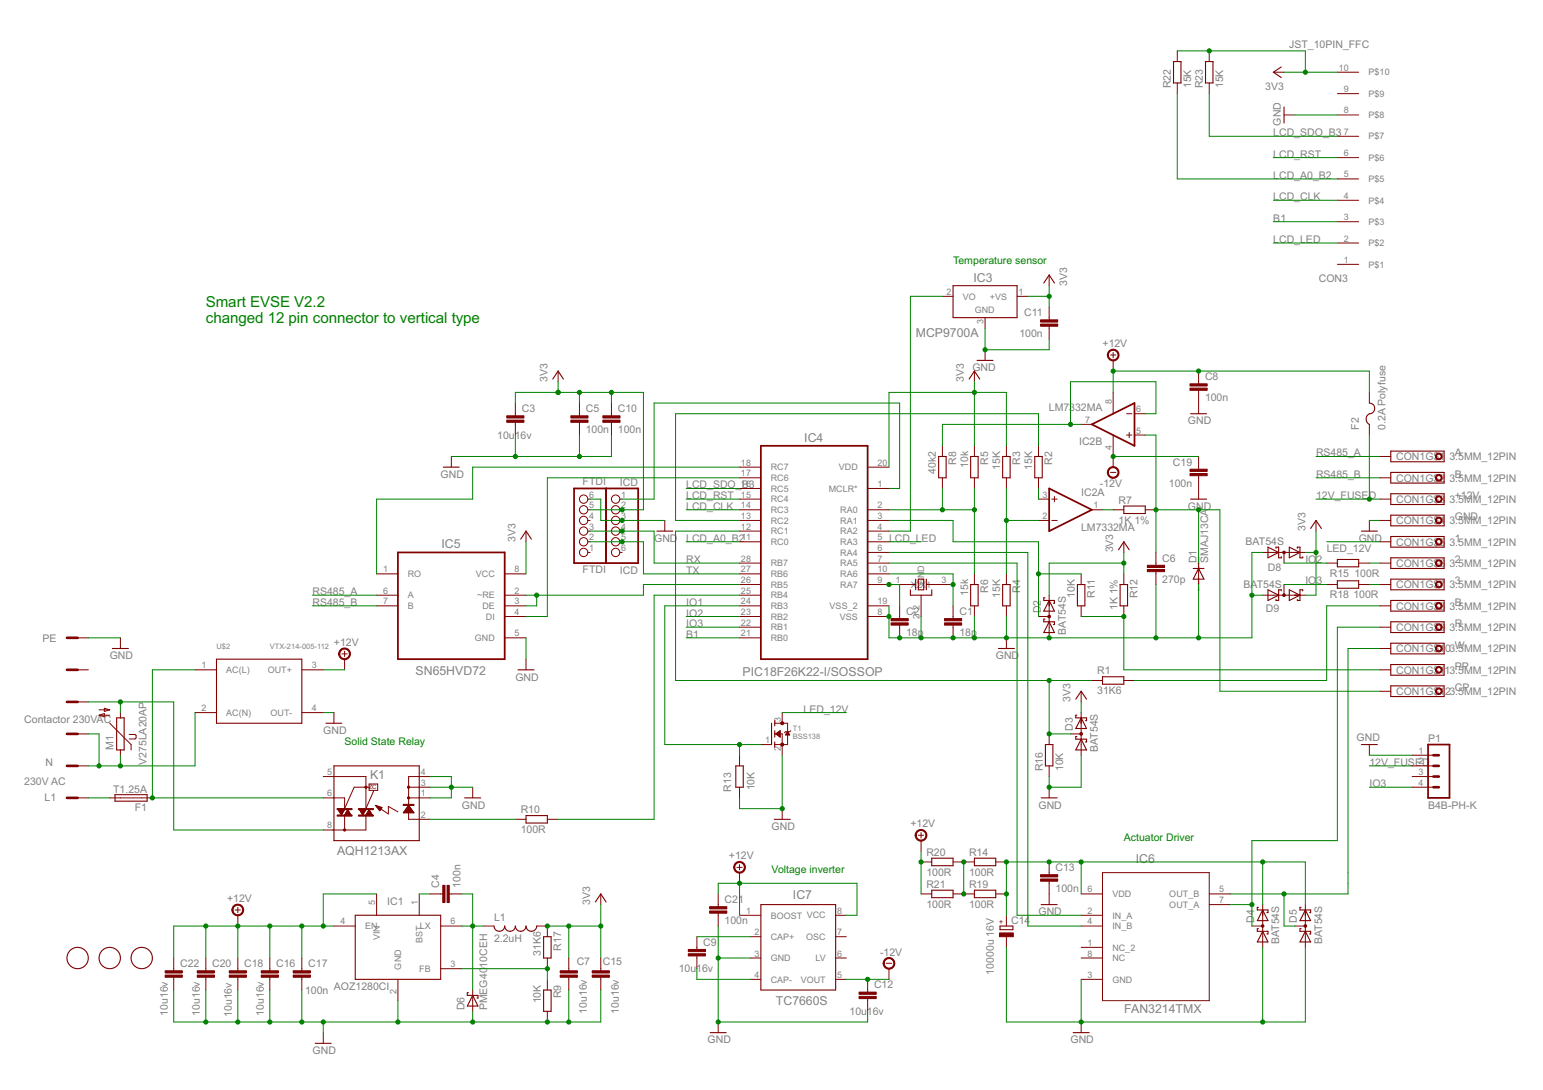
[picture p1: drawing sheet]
<svg xmlns="http://www.w3.org/2000/svg" width="297mm" height="210mm" viewBox="0 0 297 210" stroke-linecap="round" stroke-linejoin="round" font-family="sans-serif">
<g fill="none" stroke="#800000" stroke-width=".19">
<path d="M226.6 9.8v2.1M226.6 16v2M232.8 9.8v2.1M232.8 16v2M245.1 13.9h2.1M257.5 13.9h4.1M257.5 18h4.1M247.2 22.1h2M257.5 22.1h4.1M257.5 38.6h4.1M257.5 34.5h4.1M257.5 30.4h4.1"/>
<path d="M257.5 26.2h4.1M181.4 57.1h2.1M195.8 57.1h2.1M202 53v2M202 59.1v2.5M257.5 50.9h4.1M257.5 46.8h4.1M257.5 42.7h4.1M99.2 77.6v2.5M107.4 71.5v2M111.5 77.6v2.5M117.7 77.6v2.5"/>
<path d="M187.6 71.5v2M189.6 61.2v2M189.6 67.4v2M202 62.8v2.5M213.8 68.4h1M214.3 67.9v1M214.3 69.4v2.1M214.3 75.6v4.1M216.9 79.7h1M218.4 79.7h2.1M230.7 71.5v2.4M230.7 75.2v4.5"/>
<path d="M263.6 75.6v2M86.9 87.9v2.1M99.2 81.3v2.5M111.5 81.3v2.5M113.1 98.2h.5M113.1 96.1h.5M117.7 81.3v2.5M119.3 98.2h.5M119.3 96.1h.5M142.4 90h4.1M142.4 94.1h4.1M142.4 98.2h4.1"/>
<path d="M142.4 92h4.1M142.4 96.1h4.1M167 90h4.1M167 94.1h4.1M167 98.2h4.1M181.4 85.9v2M181.4 92v2.1M187.6 85.9v2M187.6 92v2.1M193.7 85.9v2M193.7 92v2.1M199.9 96.1h2.1"/>
<path d="M199.9 85.9v2M199.9 92v2.1M202.5 96.1h1M203 95.6v1M208.1 81.7h2.1M210.2 98.2h2M213.8 91h1M214.3 98.2h2M214.3 83.8v6.2M216.9 83.8h1M217.4 83.3v1M218.4 83.8h2.1"/>
<path d="M220.5 98.2h2M230.7 87.9v2.5M230.7 91.6v4.5M263.6 81.7v2.1M265.7 92h2M265.7 96.1h2M265.7 87.9h2M72.5 110.5h4.1M72.5 116.7h4.1M72.5 114.6h4.1M97.2 110.5h4.1M97.2 116.7h4.1"/>
<path d="M97.2 118.7h4.1M97.2 114.6h4.1M101.3 102.3v2M113.1 100.2h.5M113.1 102.3h.5M113.1 104.3h.5M113.1 106.4h.5M119.3 100.2h.5M119.3 102.3h.5M119.3 104.3h.5M119.3 106.4h.5M128 100.2v2.1"/>
<path d="M142.4 100.2h4.1M142.4 102.3h4.1M142.4 104.3h4.1M142.4 108.4h4.1M142.4 110.5h4.1M142.4 112.6h4.1M142.4 116.7h4.1M142.4 118.7h4.1M142.4 114.6h4.1M167 100.2h4.1M167 102.3h4.1M167 104.3h4.1"/>
<path d="M167 106.4h4.1M167 108.4h4.1M167 110.5h4.1M167 112.6h9.3M167 116.7h4.1M167 118.7h4.1M173.2 116.7v2.4M177.3 114.6v4.1M178.3 112.6h5.2M183.5 116.7v2.4M187.6 110.5v2.1M187.6 116.7v2"/>
<path d="M193.7 110.5v2.1M193.7 116.7v2M199.9 100.2h2.1M199.9 118.7h2.1M202 114.6v8.2M202.5 100.2h1M208.1 110.5v2.1M208.1 116.7v2M216.3 104.3v2.1M216.3 110.5v2.1M216.3 116.7v2M222.5 106.4v2.5"/>
<path d="M222.5 110.1v2.5M230.7 108.4v4.2M243.1 106.4h8.2M243.1 114.6h8.2M247.2 106.4v2M247.2 112.6v2M253.3 100.2v2.1M255.4 108.4h2.1M255.4 112.6h2.1M261.6 108.4h2M261.6 112.6h2M263.6 100.2v2.1"/>
<path d="M265.7 100.2h2M265.7 104.3h2M265.7 108.4h2M265.7 112.6h2M265.7 116.7h2M14.9 122.8h2.1M14.9 135.2h2.1M14.9 129h2.1M19.1 136.7h2M19.1 137.7l1-.3v.6zM19.1 137.7h2M20.1 136.4l1 .3-1 .3z"/>
<path d="M21.1 139.3l4.1 4.1v1M23.2 122.8v2.1M23.2 137.2v1M37.5 129h4.2M37.5 137.2h4.2M58.1 129h4.1M58.1 137.2h4.1M64.3 137.2v2.1M65.8 125.9h1M66.3 125.4v1M66.3 126.9v2.1M97.2 122.8h4.1"/>
<path d="M101.3 126.9v2.1M142.4 120.8h4.1M142.4 122.8h4.1M149.1 139.3h2.5v4.1h-2.5M150.6 137.2v2.1M173.2 120.4v2.4M183.5 120.4v2.4M193.7 122.8v2.1M208.1 133.1v2.1M208.1 137.2v8.2M210.2 131h2M216.3 131h2.1"/>
<path d="M265.7 120.8h2M265.7 129h2M265.7 124.9h2M265.7 133.1h2M14.9 153.6h2.1M14.9 147.5h2.1M14.9 141.3h2.1M21.1 153.6h8.2M23.2 144.4v1M24.9 141.4h1.1l.2 .2v.5l-.2 .2h-1.1M62.2 149.5h8.2v6.2l1.5-3.5M65.1 155.9h1.2l-.6 1.1z"/>
<path d="M65.2 156h1.1M65.2 156.1h1M65.3 156.2h.9M65.3 156.3h.8M65.4 156.4h.7M65.4 156.5h.6M65.5 156.6h.4M65.5 156.7h.4M65.6 156.8h.2M65.7 156.8h.1M65.7 156.9h.1M66.3 157.1v2.7"/>
<path d="M66.4 156.8h1.1M66.4 156.8h1M66.5 156.7h.9M66.5 156.6h.8M66.6 156.5h.7M66.7 156.4h.5M66.7 156.3h.5M66.8 156.2h.3M66.8 156.1h.3M66.9 156h.1M67 155.9h.1M67 155.9l.6 1h-1.3z"/>
<path d="M69.2 155.9h1.2l-.6 1.1zM69.3 156h1.1M69.3 156.1h1M69.4 156.2h.9M69.4 156.3h.8M69.5 156.4h.7M69.5 156.5h.6M69.6 156.6h.5M69.7 156.7h.3M69.7 156.8h.2M69.8 156.8h.1M69.8 156.9h.1"/>
<path d="M70.4 157.1v2.7h-8.2M70.5 156.8h1.1M70.6 156.7h.9M70.7 156.6h.7M70.7 156.5h.7M70.8 156.4h.5M70.8 156.3h.5M70.9 156.2h.3M71 156.1h.2M71 156h.1M71.1 151.6h-2.9l-1.9 4.1v-2.1h-4.1M71.1 151h1.6v1.2h-1.6z"/>
<path d="M71.1 155.9h.1M71.1 155.9l.6 1h-1.3zM72.3 155.1h.1M72.3 155.1l1.2 .4-.4 .6zM72.4 155.2h.2M72.4 155.3h.5M72.5 155.4h.6M72.6 155.5h.8M72.7 155.6h.8M72.7 155.7h.7M72.8 155.7h.6M72.9 155.8h.4"/>
<path d="M73 155.9h.2M73 156h.2M73.1 156.1h.1M73.2 155.7l1.6 1v-1.4l1.8 1M77.7 156.4h1.9M77.8 156.3h1.7M77.9 156.2h1.6M77.9 156.1h1.5M78 156h1.3M78.1 155.9h1.1M78.1 155.8h1.1M78.2 155.7h.9"/>
<path d="M78.3 155.7h.8M78.3 155.6h.7M78.4 155.5h.5M78.5 155.4h.4M78.5 155.3h.3M78.6 155.2h.1M78.7 153.6h4.1M78.7 151.6h4.1M78.7 155.1l1 1.4h-2.1zM78.7 155.1h.1M82.8 149.5h-4.1v8.3h4.1M91 151.6v2"/>
<path d="M99.2 157.8h2.1M105.4 157.8h2M142.4 145.4v2.1M142.4 151.6v2M146.5 143.4h2M149.1 141.3h1.5v4.1M149.4 141.3h.8M149.5 141.5h.7M149.5 141.2h.7M149.6 141.5h.6M149.7 141.1h.5M149.8 141.6h.4"/>
<path d="M149.8 141h.4M149.9 140.9h.3M149.9 141.7h.3M150 141.8h.2M150 140.8h.2M150.1 141.9h.1M150.2 140.7h.1M150.2 140.7l-.8 .6 .8 .6M150.2 140.7v1.2M150.6 155.7v2.1M151.3 141.5h.7M151.3 141.4h.6"/>
<path d="M151.4 141.3h.4M151.4 141.2h.4M151.5 141.1h.2M151.6 141h.1M151.6 140.9l.4 .6h-.8zM152.2 140.7l-.2 .2h-.8l-.2 .2M202 141.3v2.1M202 147.5v2M202 151.6v2M206.1 141.3h2M263.6 143.4v2M271.8 149.5h4.1"/>
<path d="M271.8 151.6h4.1M271.8 147.5h4.1M271.8 145.4h4.1M45.3 175.2h1M45.8 174.7v1M45.8 176.3v2M64.3 178.3h4.1M72.5 172.1v4.2M80.7 172.1v4.2M82.8 172.1h2.4M84.8 178.3h4.1M86.5 172.1h2.4"/>
<path d="M93 178.3h2.1M103.3 178.3h2.1v2.1M115.7 172.1v2.1M138.3 172.1v2.5M138.3 175.9v2.4M141.9 167h1M142.4 176.3h4.1M142.4 166.5v1M142.4 168v2.1M160.9 176.3h2M176.8 160.8h1M177.3 172.1h2.1"/>
<path d="M177.3 160.3v1.1M177.3 161.9v2M177.3 166h2.1M183.5 172.1h4.1M183.5 166h4.1M191.7 172.1h2M191.7 166h2M193.7 176.3v2M202 166v2.4M202 169.7v4.5M208.1 172.1h4.1M208.1 178.3h4.1"/>
<path d="M208.1 176.3h4.1M212.2 168h20.6v24.7h-20.6zM232.8 172.1h4.1M232.8 174.2h4.1M241 178.3h2.1M243.1 174.2v8.2M249.2 178.3h2.1M251.3 174.2v8.2M33.4 184.5v2.4M33.4 188.2v2.4M39.6 184.5v2.4M39.6 188.2v2.4"/>
<path d="M45.8 184.5v2.4M45.8 188.2v2.4M51.9 184.5v2.4M51.9 188.2v2.4M58.1 184.5v2.4M58.1 188.2v2.4M62.2 198.9v2M76.6 188.6v4.1M84.8 186.5h4.1M91 190.6v4.2M105.4 184.5v2M105.4 188.6v2"/>
<path d="M105.4 194.8v2M109.5 184.5v2.4M109.5 188.2v2.4M115.7 184.5v2.4M115.7 188.2v2.4M134.2 180.4v2.4M134.2 184.1v2.4M138.3 196.8v2.1M144.4 184.5h2.1M144.4 188.6h2.1M144.4 180.4h2.1M160.9 184.5h2"/>
<path d="M160.9 188.6h2M160.9 180.4h2M167 188.6v2.5M167 192.3v2.5M170.6 185.5h1.1M171.1 186.5v2.1M193.7 180.4v2M208.1 196.8v2.1M208.1 182.4h4.1M208.1 184.5h4.1M208.1 188.6h4.1"/>
<circle cx="112.4" cy="96.1" r=".8"/>
<circle cx="112.4" cy="98.2" r=".8"/>
<circle cx="118.5" cy="98.2" r=".8"/>
<circle cx="118.5" cy="96.1" r=".8"/>
<circle cx="112.4" cy="104.3" r=".8"/>
<circle cx="112.4" cy="100.2" r=".8"/>
<circle cx="112.4" cy="106.4" r=".8"/>
<circle cx="112.4" cy="102.3" r=".8"/>
<circle cx="118.5" cy="102.3" r=".8"/>
<circle cx="118.5" cy="100.2" r=".8"/>
<circle cx="118.5" cy="104.3" r=".8"/>
<circle cx="118.5" cy="106.4" r=".8"/>
</g>
<path d="M110.5 94.1h12.4v14.3h-12.4zM116.7 94.1v14.3M146.5 85.9h20.5v41h-20.5zM202 94.1l8.2 4.1-8.2 4.1zM210.2 81.7l8.2-4.1v8.3zM76.6 106.4h20.6v20.5h-20.6zM274.9 143.4h4.1v10.2h-4.1z" fill="none" stroke="#800000" stroke-width=".34"/>
<g fill="none" stroke="#800000" stroke-width=".21">
<path d="M225.9 11.9h1.5v4.1h-1.5zM232.1 11.9h1.4v4.1h-1.4zM246.7 12.9l-1.6 1 1.6 1M247.2 20.6v3.1M183.5 55h12.3v6.2h-12.3zM200.9 54.5l1.1-1.5 1 1.5M106.4 73l1-1.5 1.1 1.5M186.6 73l1-1.5 1 1.5M188.1 69.4h3.1M229.2 79.7h3.1M263.6 77.6a1.03 1.03 0 0 1 1 1 1.03 1.03 0 0 1-1 1.1 1.16 1.16 0 0 0 0 2M85.3 90h3.1"/>
<path d="M180.7 87.9h1.4v4.1h-1.4zM186.9 87.9h1.4v4.1h-1.4zM193 87.9h1.5v4.1h-1.5zM199.2 87.9h1.4v4.1h-1.4zM216.3 97.5h4.2v1.4h-4.2zM229.2 96.1h3.1M267.7 86.9h10.3v2h-10.3zM267.7 91h10.3v2h-10.3zM267.7 95.1h10.3v2.1h-10.3zM267.7 99.2h10.3v2.1h-10.3zM100.2 103.8l1.1-1.5 1 1.5M126.4 102.3h3.1"/>
<path d="M175.3 113.6v1h4.1v-1M176.3 111.5v2.1M176.8 111.5h1v2.1h-1zM178.3 111.5v2.1M186.9 112.6h1.4v4.1h-1.4zM193 112.6h1.5v4.1h-1.5zM201.1 119.2h-.2v.5h2.1v.6h-.2M201.1 115.1h-.2v.5h2.1v.6h-.2M202 119.7l1 2.1h-2.1zM202 115.6l1 2.1h-2.1zM207.4 112.6h1.5v4.1h-1.5zM215.3 105.9l1-1.6 1.1 1.6"/>
<path d="M215.6 112.6h1.5v4.1h-1.5zM229.7 109.5h2.1M230.7 109.5l1.1 2h-2.1zM244.1 105.4l2 1-2 1zM244.1 113.6l2 1-2 1zM245.6 105.6v-.2h.5v2h.6v-.2M246.7 113.8v-.2h-.6v2h-.5v-.2M248.2 105.4l2.1 1-2.1 1zM248.2 113.6l2.1 1-2.1 1zM249.7 105.6v-.2h.6v2h.5v-.2M250.8 113.8v-.2h-.5v2h-.6v-.2M252.3 101.8l1-1.6 1.1 1.6"/>
<path d="M257.5 107.7h4.1v1.5h-4.1zM257.5 111.8h4.1v1.5h-4.1zM262.1 102.3h3.1M267.7 107.4h10.3v2.1h-10.3zM267.7 111.5h10.3v2.1h-10.3zM267.7 119.7h10.3v2.1h-10.3zM267.7 115.6h10.3v2.1h-10.3zM267.7 103.3h10.3v2.1h-10.3zM21.6 124.9h3.1M22.5 138.2h1.4v6.2h-1.4zM41.7 126.9h16.4v12.4h-16.4zM62.7 139.3h3.1"/>
<path d="M99.7 129h3.1M148.5 139.3v4.1M149.1 138.8v1M192.2 124.9h3.1M207.1 134.6l1-1.5 1.1 1.5M207.3 137.7h-.2v.5h2.1v.6h-.2M208.1 138.2l1.1 2.1h-2.1zM212.2 130.3h4.1v1.5h-4.1zM267.7 123.9h10.3v2h-10.3zM267.7 128h10.3v2h-10.3zM267.7 132.1h10.3v2h-10.3zM22.1 153h6.2v1.3h-6.2z"/>
<path d="M64.3 147.5h16.4v14.4h-16.4zM89.5 153.6h3M101.3 157.1h4.1v1.4h-4.1zM141.6 147.5h1.5v4.1h-1.5zM149.1 157.8h3M149.1 140.7v1.2M149.1 142.9v1M200.4 153.6h3.1M201.3 143.4h1.4v4.1h-1.4zM207.3 141.8h-.2v.5h2.1v.6h-.2M208.1 142.3l1.1 2.1h-2.1zM262.1 143.4h3.1"/>
<path d="M68.4 176.3h16.4v12.3h-16.4zM95.1 178.3a1.03 1.03 0 0 0 1 1 1.03 1.03 0 0 0 1.1-1 1.03 1.03 0 0 0 1 1 1.03 1.03 0 0 0 1-1 1.03 1.03 0 0 0 1 1 1.03 1.03 0 0 0 1.1-1 1.03 1.03 0 0 0 1 1 1.03 1.03 0 0 0 1-1M114.6 173.7l1.1-1.6 1 1.6M146.5 174.2h14.4v16.4h-14.4zM179.4 165.3h4.1v1.4h-4.1zM179.4 171.4h4.1v1.5h-4.1zM187.6 165.3h4.1v1.4h-4.1zM187.6 171.4h4.1v1.5h-4.1zM192.5 178.3h2.5v.7h-2.5zM200.4 174.2h3.1M242.3 178.8h-.3v.5h2.1v.6h-.2M242.3 174.7h-.3v.5h2.1v.5h-.2"/>
<path d="M243.1 179.3l1 2.1h-2.1zM243.1 175.2l1 2.1h-2.1zM250.5 178.8h-.2v.5h2v.6h-.2M250.5 174.7h-.2v.5h2v.5h-.2M251.3 179.3l1 2.1h-2zM251.3 175.2l1 2.1h-2zM90.2 191.2h-.2v.5h2v.5h-.2M91 191.7l1 2h-2zM104.6 190.6h1.5v4.2h-1.5zM104.6 180.4h1.5v4.1h-1.5zM136.7 198.9h3.1M206.6 198.9h3.1"/>
<path d="M60.7 200.9h3.1"/>
<circle cx="14.9" cy="184.5" r="2.05"/>
<circle cx="21.1" cy="184.5" r="2.05"/>
<circle cx="27.3" cy="184.5" r="2.05"/>
</g>
<g fill="#800000" stroke="#800000" stroke-width=".19">
<path d="M213.5 67.5a1.13 1.13 0 0 1 1.8 .3 1.13 1.13 0 0 1-.7 1.7 1.13 1.13 0 0 1-1.4-1.1h.2a.93 .93 0 0 1 1.3-.8 .93 .93 0 0 1 .2 1.6 .93 .93 0 0 1-1.5-.6v-.2h-.2z" fill-rule="evenodd"/>
<path d="M213.5 90.1a1.13 1.13 0 0 1 1.8 .3 1.13 1.13 0 0 1-.7 1.7 1.13 1.13 0 0 1-1.4-1.1h.2a.93 .93 0 0 1 1.3-.8 .93 .93 0 0 1 .2 1.6 .93 .93 0 0 1-1.5-.6v-.2h-.2z" fill-rule="evenodd"/>
<path d="M65.6 125.1a1.13 1.13 0 0 1 1.7 .3 1.13 1.13 0 0 1-.7 1.6 1.13 1.13 0 0 1-1.4-1.1h.2a.92 .92 0 0 1 1.3-.9 .92 .92 0 0 1 .2 1.6 .92 .92 0 0 1-1.5-.4v-.3h-.2z" fill-rule="evenodd"/>
<path d="M170.4 184.7a1.13 1.13 0 0 1 1.7 .3 1.13 1.13 0 0 1-.7 1.6 1.13 1.13 0 0 1-1.4-1.1h.2a.93 .93 0 0 1 1.4-.8 .93 .93 0 0 1 .1 1.6 .93 .93 0 0 1-1.5-.5v-.3h-.2z" fill-rule="evenodd"/>
<path d="M176.5 160a1.14 1.14 0 0 1 1.8 .3 1.14 1.14 0 0 1-.7 1.7 1.14 1.14 0 0 1-1.4-1.2h.2a.92 .92 0 0 1 1.3-.8 .92 .92 0 0 1 .2 1.5 .92 .92 0 0 1-1.5-.4v-.3h-.2z" fill-rule="evenodd"/>
<path d="M141.6 166.2a1.13 1.13 0 0 1 1.8 .3 1.13 1.13 0 0 1-.7 1.6 1.13 1.13 0 0 1-1.5-1.1h.2a.92 .92 0 0 1 1.3-.9 .92 .92 0 0 1 .3 1.6 .92 .92 0 0 1-1.5-.4l-.1-.3h-.2z" fill-rule="evenodd"/>
<path d="M45 174.4a1.13 1.13 0 0 1 1.8 .3 1.13 1.13 0 0 1-.7 1.6 1.13 1.13 0 0 1-1.5-1.1h.3a.92 .92 0 0 1 1.2-.8 .92 .92 0 0 1 .3 1.5 .92 .92 0 0 1-1.5-.4v-.3h-.3z" fill-rule="evenodd"/>
<path d="M276.5 87.5a.65 .65 0 0 1 1 .1 .65 .65 0 0 1-.3 .9 .65 .65 0 0 1-.9-.6h.2a.46 .46 0 0 1 .6-.5 .46 .46 0 0 1 .2 .8 .46 .46 0 0 1-.7-.1l-.1-.2h-.2z" fill-rule="evenodd"/>
<path d="M276.5 91.6a.65 .65 0 0 1 1 .1 .65 .65 0 0 1-.3 .9 .65 .65 0 0 1-.9-.6h.2a.46 .46 0 0 1 .6-.5 .46 .46 0 0 1 .2 .8 .46 .46 0 0 1-.7-.1l-.1-.2h-.2z" fill-rule="evenodd"/>
<path d="M276.5 95.7a.65 .65 0 0 1 1 .1 .65 .65 0 0 1-.3 .9 .65 .65 0 0 1-.9-.6h.2a.46 .46 0 0 1 .6-.4 .46 .46 0 0 1 .2 .7 .46 .46 0 0 1-.7-.1l-.1-.2h-.2z" fill-rule="evenodd"/>
<path d="M276.5 99.8a.65 .65 0 0 1 1 .1 .65 .65 0 0 1-.3 .9 .65 .65 0 0 1-.9-.6h.2a.46 .46 0 0 1 .6-.4 .46 .46 0 0 1 .2 .7 .46 .46 0 0 1-.7-.1l-.1-.2h-.2z" fill-rule="evenodd"/>
<path d="M276.5 103.9a.65 .65 0 0 1 1 .1 .65 .65 0 0 1-.3 1 .65 .65 0 0 1-.9-.7h.2a.46 .46 0 0 1 .6-.4 .46 .46 0 0 1 .2 .7 .46 .46 0 0 1-.7-.1l-.1-.2h-.2z" fill-rule="evenodd"/>
<path d="M276.5 108a.65 .65 0 0 1 1 .1 .65 .65 0 0 1-.4 1 .65 .65 0 0 1-.8-.7h.2a.46 .46 0 0 1 .6-.4 .46 .46 0 0 1 .2 .7 .46 .46 0 0 1-.7-.1l-.1-.2h-.2z" fill-rule="evenodd"/>
<path d="M276.5 112.1a.65 .65 0 0 1 1 .1 .65 .65 0 0 1-.3 1 .65 .65 0 0 1-.9-.6h.2a.46 .46 0 0 1 .6-.5 .46 .46 0 0 1 .2 .7 .46 .46 0 0 1-.7-.1l-.1-.1h-.2z" fill-rule="evenodd"/>
<path d="M276.5 116.2a.65 .65 0 0 1 1 .1 .65 .65 0 0 1-.3 1 .65 .65 0 0 1-.9-.6h.2a.46 .46 0 0 1 .6-.5 .46 .46 0 0 1 .2 .8 .46 .46 0 0 1-.7-.2l-.1-.1h-.2z" fill-rule="evenodd"/>
<path d="M276.5 120.3a.65 .65 0 0 1 1 .1 .65 .65 0 0 1-.3 1 .65 .65 0 0 1-.9-.6h.2a.46 .46 0 0 1 .6-.5 .46 .46 0 0 1 .2 .8 .46 .46 0 0 1-.7-.2l-.1-.1h-.2z" fill-rule="evenodd"/>
<path d="M276.5 124.4a.65 .65 0 0 1 1 .1 .65 .65 0 0 1-.3 1 .65 .65 0 0 1-.9-.6h.2a.46 .46 0 0 1 .6-.5 .46 .46 0 0 1 .2 .8 .46 .46 0 0 1-.7-.1l-.1-.2h-.2z" fill-rule="evenodd"/>
<path d="M276.5 128.6a.65 .65 0 0 1 1 .1 .65 .65 0 0 1-.4 .9 .65 .65 0 0 1-.8-.6h.2a.46 .46 0 0 1 .6-.5 .46 .46 0 0 1 .2 .8 .46 .46 0 0 1-.7-.1l-.1-.2h-.2z" fill-rule="evenodd"/>
<path d="M276.5 132.7a.65 .65 0 0 1 1 .1 .65 .65 0 0 1-.3 .9 .65 .65 0 0 1-.9-.6h.2a.46 .46 0 0 1 .6-.5 .46 .46 0 0 1 .2 .8 .46 .46 0 0 1-.7-.1l-.1-.2h-.2z" fill-rule="evenodd"/>
<circle cx="70.4" cy="151.6" r=".21"/>
<circle cx="66.3" cy="159.8" r=".21"/>
<circle cx="78.7" cy="153.6" r=".21"/>
<circle cx="78.7" cy="151.6" r=".21"/>
<circle cx="243.1" cy="178.3" r=".26"/>
<circle cx="251.3" cy="178.3" r=".27"/>
<circle cx="208.1" cy="141.3" r=".27"/>
<circle cx="202" cy="118.7" r=".27"/>
<circle cx="247.2" cy="106.4" r=".27"/>
<circle cx="247.2" cy="114.6" r=".27"/>
<circle cx="150.6" cy="143.4" r=".3"/>
<circle cx="150.6" cy="139.3" r=".3"/>
</g>
<g fill="#800000" stroke="#800000" stroke-width=".19">
<path d="M181.8 120h3.3v.4h-3.3z"/>
<path d="M181.8 119.1h3.3v.4h-3.3z"/>
<path d="M171.5 120h3.3v.4h-3.3z"/>
<path d="M171.5 119.1h3.3v.4h-3.3z"/>
<path d="M97.6 80.9h3.3v.4h-3.3z"/>
<path d="M97.6 80.1h3.3v.4h-3.3z"/>
<path d="M86.1 170.5h.4v3.3h-.4z"/>
<path d="M85.2 170.5h.5v3.3h-.5z"/>
<path d="M220.9 109.7h3.3v.4h-3.3z"/>
<path d="M220.9 108.9h3.3v.4h-3.3z"/>
<path d="M77.6 154.9h2.1v.2h-2.1z"/>
<path d="M69 157h2.9v.2h-2.9z"/>
<path d="M69 155.7h2.9v.2h-2.9z"/>
<path d="M64.9 157h2.9v.2h-2.9z"/>
<path d="M64.9 155.7h2.9v.2h-2.9z"/>
<path d="M109.9 80.9h3.3v.4h-3.3z"/>
<path d="M109.9 80.1h3.3v.4h-3.3z"/>
<path d="M116.1 80.9h3.3v.4h-3.3z"/>
<path d="M116.1 80.1h3.3v.4h-3.3z"/>
<path d="M229.1 74.7h3.3v.5h-3.3z"/>
<path d="M229.1 73.9h3.3v.4h-3.3z"/>
<path d="M200.3 62.4h3.3v.4h-3.3z"/>
<path d="M200.3 61.6h3.3v.4h-3.3z"/>
<path d="M200.3 169.3h3.3v.4h-3.3z"/>
<path d="M200.3 168.4h3.3v.5h-3.3z"/>
<path d="M192.4 179.7h2.7v.7h-2.7z"/>
<path d="M132.5 183.7h3.3v.4h-3.3z"/>
<path d="M132.5 182.8h3.3v.5h-3.3z"/>
<path d="M165.4 191.9h3.3v.4h-3.3z"/>
<path d="M165.4 191.1h3.3v.4h-3.3z"/>
<path d="M114 186.9h3.3v.5h-3.3z"/>
<path d="M114 187.8h3.3v.4h-3.3z"/>
<path d="M50.3 187.8h3.3v.4h-3.3z"/>
<path d="M50.3 186.9h3.3v.5h-3.3z"/>
<path d="M56.5 187.8h3.3v.4h-3.3z"/>
<path d="M56.5 186.9h3.3v.5h-3.3z"/>
<path d="M44.1 187.8h3.3v.4h-3.3z"/>
<path d="M44.1 186.9h3.3v.5h-3.3z"/>
<path d="M107.8 186.9h3.3v.5h-3.3z"/>
<path d="M107.8 187.8h3.3v.4h-3.3z"/>
<path d="M229.1 91.2h3.3v.4h-3.3z"/>
<path d="M229.1 90.4h3.3v.4h-3.3z"/>
<path d="M136.6 175.4h3.3v.5h-3.3z"/>
<path d="M136.6 174.6h3.3v.4h-3.3z"/>
<path d="M38 187.8h3.3v.4h-3.3z"/>
<path d="M38 186.9h3.3v.5h-3.3z"/>
<path d="M31.8 187.8h3.3v.4h-3.3z"/>
<path d="M31.8 186.9h3.3v.5h-3.3z"/>
</g>
<path d="M12.9 135.2h2M12.9 129h2M12.9 122.8h2M12.9 153.6h2M12.9 147.5h2M12.9 141.3h2M275.9 147.5h1.1M275.9 145.4h1.1M275.9 149.5h1.1M275.9 151.6h1.1" fill="none" stroke="#800000" stroke-width=".51"/>
<g fill="none" stroke="#008000" stroke-width=".19">
<path d="M226.6 9.8h24.7v4.1M226.6 18v16.5h30.9M232.8 18v8.2h24.7M247.2 13.9h10.3M245.1 38.6h12.4M245.1 30.4h12.4M249.2 22.1h8.3M181.4 57.1h-6.1v45.2h-4.2M197.9 57.1h4.1M202 55v4.1M245.1 46.8h12.4M245.1 42.7h12.4"/>
<path d="M99.2 77.6v-2h24.7v22.6h-10.3M107.4 73.5v2.1M111.5 75.6v2M117.7 75.6v2M187.6 73.5v12.4M189.6 63.2v4.2h12.4v-2.1M214.3 75.6v-4.1h49.3v4.1M220.5 79.7h2v-6.2h-16.4v8.2M99.2 83.8v4.1M111.5 83.8v4.1M113.6 96.1h2.1v4.1h12.3M117.7 83.8v4.1h-30.8"/>
<path d="M132.1 96.1h10.3M132.1 98.2h10.3M132.1 94.1h10.3M142.4 92h-37v26.7h-4.1M142.4 90h-51.4v6.1h-18.5v14.4M171.1 94.1h2.1v-16.5h-47.3v18.5h-6.1M171.1 98.2h16.5M181.4 94.1v4.1M187.6 94.1v16.4M193.7 85.9v-10.3h-22.6v14.4M193.7 94.1v16.4M199.9 85.9v-6.2h-69.9v20.5h12.4"/>
<path d="M199.9 94.1v2M208.1 81.7h-26.7v4.2M212.2 98.2h2.1M214.3 87.9h16.4M220.5 83.8h2v22.6M222.5 98.2h12.3v34.9h30.9M230.7 98.2v10.2M253.3 92h12.4M253.3 96.1h12.4M253.3 87.9h12.4M263.6 83.8v12.3M60.2 114.6h12.3"/>
<path d="M60.2 116.7h12.3M101.3 104.3v6.2M103.3 114.6v2.1h-2M113.6 104.3h10.3v6.2h18.5M113.6 102.3h12.3v6.1h16.5M132.1 118.7h10.3M132.1 104.3h10.3M142.4 112.6h-18.5v2h-22.6M142.4 114.6h-16.5v43.2h-18.5M142.4 116.7h-14.4v26.7h18.5M142.4 102.3h-12.4v28.7h80.2M171.1 112.6h2.1v4.1"/>
<path d="M171.1 110.5h12.4v6.2M171.1 100.2h12.4v4.1h16.4v14.4M171.1 106.4h26.8v71.9h10.2M171.1 108.4h24.7v67.9h12.3M171.1 104.3h6.2M177.3 118.7v4.1M187.6 118.7v4.1M193.7 118.7v4.1M193.7 100.2h6.2M199.9 110.5h8.2M208.1 118.7h8.2v10.3h49.4M216.3 108.4h-14.3v6.2"/>
<path d="M216.3 106.4v4.1M222.5 112.6v10.2M230.7 112.6v10.2M241 114.6h2.1M243.1 106.4h-2.1v16.4h-69.9v-6.1M247.2 112.6h8.2M247.2 108.4h8.2M251.3 106.4h2M253.3 102.3v12.3h-2M255.4 104.3h10.3M263.6 112.6h2.1M263.6 100.2h2.1"/>
<path d="M263.6 108.4h2.1M265.7 116.7h-10.3v14.3h-37M17 122.8h6.2M17 135.2h16.4v24.6h28.8M23.2 135.2v2M37.5 129h-8.2v24.6h32.9M37.5 137.2v10.3h-20.5M62.2 137.2h2.1M62.2 129h4.1M101.3 122.8v4.1M132.1 122.8h10.3M132.1 120.8h10.3"/>
<path d="M150.6 137.2h12.3M202 131v10.3h4.1M208.1 135.2v2M265.7 120.8h-8.2v41.1h-16.5v16.4M265.7 124.9h-6.2v47.2h-22.6M17 153.6h4.1M17 141.3h2.1v6.2M23.2 145.4v2.1M82.8 149.5h4.1v4.1h-4.1M82.8 151.6h8.2M82.8 157.8h16.4M142.4 143.4v2"/>
<path d="M150.6 145.4v10.3h-8.2v-2.1M208.1 145.4v6.2h-6.1v-2.1M263.6 151.6h8.2M263.6 145.4h8.2M263.6 147.5h8.2M39.6 178.3v6.2M45.8 178.3v6.2M51.9 178.3v6.2M58.1 178.3v6.2M64.3 178.3h-30.9v6.2M72.5 172.1h-10.3v6.2M80.7 172.1h2.1"/>
<path d="M88.9 172.1h2.1v18.5M88.9 178.3h4.1M105.4 178.3h10.3M109.5 178.3v6.2M115.7 174.2v10.3M138.3 178.3v18.5h28.7v-2M138.3 172.1v-2h26.7v6.2h-2.1M142.4 170.1v6.2M177.3 163.9v8.2M185.5 166v6.1M208.1 166v6.1M236.9 174.2h4.1"/>
<path d="M243.1 166v8.2M247.2 172.1v6.2h2M251.3 174.2v-8.2h-57.6v10.3M33.4 190.6v6.2h82.3v-6.2M39.6 190.6v6.2M45.8 190.6v6.2M51.9 190.6v6.2M58.1 190.6v6.2M62.2 196.8v2.1M76.6 192.7v4.1M88.9 186.5h16.5v2.1M91 194.8v2"/>
<path d="M109.5 190.6v6.2M134.2 186.5v2.1h10.2M134.2 180.4h10.2M138.3 184.5h6.1M162.9 188.6h8.2M193.7 182.4v14.4h57.6v-14.4M208.1 188.6v8.2M243.1 182.4v14.4"/>
</g>
<g fill="#008000" stroke="#008000" stroke-width=".19">
<circle cx="171.1" cy="112.6" r=".4"/>
<circle cx="183.5" cy="112.6" r=".4"/>
<circle cx="99.2" cy="87.9" r=".4"/>
<circle cx="111.5" cy="87.9" r=".4"/>
<circle cx="171.1" cy="118.7" r=".4"/>
<circle cx="183.5" cy="122.8" r=".4"/>
<circle cx="187.6" cy="122.8" r=".4"/>
<circle cx="193.7" cy="122.8" r=".4"/>
<circle cx="222.5" cy="122.8" r=".4"/>
<circle cx="173.2" cy="122.8" r=".4"/>
<circle cx="177.3" cy="122.8" r=".4"/>
<circle cx="202" cy="122.8" r=".4"/>
<circle cx="241" cy="114.6" r=".4"/>
<circle cx="230.7" cy="122.8" r=".4"/>
<circle cx="119.8" cy="100.2" r=".4"/>
<circle cx="86.9" cy="151.6" r=".4"/>
<circle cx="189.6" cy="67.4" r=".4"/>
<circle cx="208.1" cy="196.8" r=".4"/>
<circle cx="243.1" cy="196.8" r=".4"/>
<circle cx="202" cy="151.6" r=".4"/>
<circle cx="138.3" cy="196.8" r=".4"/>
<circle cx="138.3" cy="184.5" r=".4"/>
<circle cx="62.2" cy="196.8" r=".4"/>
<circle cx="51.9" cy="196.8" r=".4"/>
<circle cx="58.1" cy="196.8" r=".4"/>
<circle cx="105.4" cy="196.8" r=".4"/>
<circle cx="109.5" cy="196.8" r=".4"/>
<circle cx="76.6" cy="196.8" r=".4"/>
<circle cx="91" cy="196.8" r=".4"/>
<circle cx="45.8" cy="196.8" r=".4"/>
<circle cx="39.6" cy="196.8" r=".4"/>
<circle cx="150.6" cy="155.7" r=".4"/>
<circle cx="107.4" cy="75.6" r=".4"/>
<circle cx="111.5" cy="75.6" r=".4"/>
<circle cx="117.7" cy="75.6" r=".4"/>
<circle cx="119.8" cy="98.2" r=".4"/>
<circle cx="216.3" cy="108.4" r=".4"/>
<circle cx="187.6" cy="75.6" r=".4"/>
<circle cx="202" cy="57.1" r=".4"/>
<circle cx="115.7" cy="178.3" r=".4"/>
<circle cx="109.5" cy="178.3" r=".4"/>
<circle cx="105.4" cy="178.3" r=".4"/>
<circle cx="232.8" cy="9.8" r=".4"/>
<circle cx="251.3" cy="13.9" r=".4"/>
<circle cx="253.3" cy="106.4" r=".4"/>
<circle cx="214.3" cy="87.9" r=".4"/>
<circle cx="167" cy="188.6" r=".4"/>
<circle cx="214.3" cy="71.5" r=".4"/>
<circle cx="230.7" cy="71.5" r=".4"/>
<circle cx="142.4" cy="170.1" r=".4"/>
<circle cx="58.1" cy="178.3" r=".4"/>
<circle cx="51.9" cy="178.3" r=".4"/>
<circle cx="45.8" cy="178.3" r=".4"/>
<circle cx="62.2" cy="178.3" r=".4"/>
<circle cx="39.6" cy="178.3" r=".4"/>
<circle cx="177.3" cy="166" r=".4"/>
<circle cx="193.7" cy="100.2" r=".4"/>
<circle cx="181.4" cy="98.2" r=".4"/>
<circle cx="187.6" cy="98.2" r=".4"/>
<circle cx="222.5" cy="98.2" r=".4"/>
<circle cx="230.7" cy="98.2" r=".4"/>
<circle cx="206.1" cy="81.7" r=".4"/>
<circle cx="199.9" cy="110.5" r=".4"/>
<circle cx="216.3" cy="118.7" r=".4"/>
<circle cx="19.1" cy="147.5" r=".4"/>
<circle cx="23.2" cy="147.5" r=".4"/>
<circle cx="23.2" cy="135.2" r=".4"/>
<circle cx="103.3" cy="114.6" r=".4"/>
<circle cx="241" cy="174.2" r=".4"/>
<circle cx="247.2" cy="172.1" r=".4"/>
<circle cx="142.4" cy="143.4" r=".4"/>
<circle cx="193.7" cy="166" r=".4"/>
<circle cx="208.1" cy="166" r=".4"/>
<circle cx="243.1" cy="166" r=".4"/>
<circle cx="202" cy="166" r=".4"/>
<circle cx="193.7" cy="172.1" r=".4"/>
<circle cx="202" cy="131" r=".4"/>
<circle cx="202" cy="141.3" r=".4"/>
<circle cx="105.4" cy="186.5" r=".4"/>
<circle cx="91" cy="178.3" r=".4"/>
<circle cx="263.6" cy="96.1" r=".4"/>
<circle cx="185.5" cy="172.1" r=".4"/>
<circle cx="185.5" cy="166" r=".4"/>
<circle cx="119.8" cy="102.3" r=".4"/>
<circle cx="119.8" cy="104.3" r=".4"/>
<circle cx="29.3" cy="153.6" r=".4"/>
</g>
<g font-size="3.3" fill="#008000">
<text x="39.6" y="59.1">Smart EVSE V2.2</text>
<text x="39.6" y="62.2">changed 12 pin connector to vertical type</text>
</g>
<g font-size="2.6" fill="#808080">
<text x="187.4" y="54.4">IC3</text>
<text x="176.3" y="64.9">MCP9700A</text>
<text x="154.8" y="85">IC4</text>
<text x="85" y="105.5">IC5</text>
<text x="80" y="130">SN65HVD72</text>
<text x="143" y="130.1">PIC18F26K22-I/SOSSOP</text>
<text x="71.2" y="150">K1</text>
<text x="64.9" y="164.6">AQH1213AX</text>
<text x="218.6" y="166.3">IC6</text>
<text x="152.6" y="173.2">IC7</text>
<text x="149.4" y="193.5">TC7660S</text>
<text x="216.4" y="195.1">FAN3214TMX</text>
</g>
<g font-size="2.3" fill="#808080">
<text x="248.2" y="9.2">JST_10PIN_FFC</text>
<text x="225.4" y="17" transform="rotate(-90 225.4 17)">R22</text>
<text x="229.3" y="17" transform="rotate(-90 229.3 17)">15K</text>
<text x="231.6" y="17" transform="rotate(-90 231.6 17)">R23</text>
<text x="235.5" y="17" transform="rotate(-90 235.5 17)">15K</text>
<text x="243.6" y="17.4">3V3</text>
<text x="245.1" y="26.2">LCD_SDO_B3</text>
<text x="246.6" y="24.2" transform="rotate(-90 246.6 24.2)">GND</text>
<text x="245.1" y="30.4">LCD_RST</text>
<text x="245.1" y="34.5">LCD_A0_B2</text>
<text x="245.1" y="38.6">LCD_CLK</text>
<text x="245.1" y="46.8">LCD_LED</text>
<text x="245.1" y="42.7">B1</text>
<text x="205.5" y="55" transform="rotate(-90 205.5 55)">3V3</text>
<text x="253.9" y="54.4">CON3</text>
<text x="196.2" y="65">100n</text>
<text x="197.2" y="60.9">C11</text>
<text x="187.2" y="71.5">GND</text>
<text x="212.2" y="66.8">+12V</text>
<text x="105.4" y="73.5" transform="rotate(-90 105.4 73.5)">3V3</text>
<text x="185.5" y="73.5" transform="rotate(-90 185.5 73.5)">3V3</text>
<text x="232" y="77.3">100n</text>
<text x="232" y="73.2">C8</text>
<text x="100.4" y="79.4">C3</text>
<text x="112.8" y="83.5">100n</text>
<text x="112.8" y="79.4">C5</text>
<text x="118.9" y="83.5">100n</text>
<text x="118.9" y="79.4">C10</text>
<text x="201.9" y="79.1">LM7332MA</text>
<text x="228.7" y="81.7">GND</text>
<text x="261.6" y="82.8" transform="rotate(-90 261.6 82.8)">F2</text>
<text x="266.7" y="82.8" transform="rotate(-90 266.7 82.8)">0.2A Polyfuse</text>
<text x="95.7" y="84.5">10u16v</text>
<text x="184.1" y="89.5" transform="rotate(-90 184.1 89.5)">R8</text>
<text x="190.2" y="89.5" transform="rotate(-90 190.2 89.5)">R5</text>
<text x="196.4" y="89.5" transform="rotate(-90 196.4 89.5)">R3</text>
<text x="202.6" y="89.5" transform="rotate(-90 202.6 89.5)">R2</text>
<text x="207.7" y="85.7">IC2B</text>
<text x="225.8" y="89.6">C19</text>
<text x="253.3" y="87.9">RS485_A</text>
<text x="268.8" y="88.6">CON1G$1</text>
<text x="279" y="88.6">3.5MM_12PIN</text>
<text x="280.1" y="87.9">A</text>
<text x="84.8" y="92">GND</text>
<text x="112.2" y="93.4">FTDI</text>
<text x="119.4" y="93.5">ICD</text>
<text x="132.1" y="94.1">LCD_SDO_B3</text>
<text x="180.2" y="91.3" transform="rotate(-90 180.2 91.3)">40k2</text>
<text x="186.3" y="90.1" transform="rotate(-90 186.3 90.1)">10k</text>
<text x="192.5" y="90.5" transform="rotate(-90 192.5 90.5)">15K</text>
<text x="198.7" y="90.5" transform="rotate(-90 198.7 90.5)">15K</text>
<text x="208.1" y="95.6">IC2A</text>
<text x="211.7" y="93.8">-12V</text>
<text x="225" y="93.8">100n</text>
<text x="253.3" y="92">RS485_B</text>
<text x="268.8" y="92.7">CON1G$2</text>
<text x="279" y="92.7">3.5MM_12PIN</text>
<text x="280.1" y="92">B</text>
<text x="132.1" y="98.2">LCD_CLK</text>
<text x="132.1" y="96.1">LCD_RST</text>
<text x="215.3" y="100.8">1K 1%</text>
<text x="215.3" y="97">R7</text>
<text x="228.7" y="98.2">GND</text>
<text x="253.3" y="96.1">12V_FUSED</text>
<text x="268.8" y="96.8">CON1G$3</text>
<text x="268.8" y="100.9">CON1G$4</text>
<text x="279" y="96.8">3.5MM_12PIN</text>
<text x="279" y="100.9">3.5MM_12PIN</text>
<text x="280.1" y="100.2">GND</text>
<text x="280.1" y="96.1">+12V</text>
<text x="99.2" y="104.3" transform="rotate(-90 99.2 104.3)">3V3</text>
<text x="125.9" y="104.3">GND</text>
<text x="132.1" y="104.3">LCD_A0_B2</text>
<text x="171.1" y="104.3">LCD_LED</text>
<text x="208.1" y="102.3">LM7332MA</text>
<text x="214.3" y="106.4" transform="rotate(-90 214.3 106.4)">3V3</text>
<text x="239.8" y="105">BAT54S</text>
<text x="251.3" y="102.3" transform="rotate(-90 251.3 102.3)">3V3</text>
<text x="255.4" y="106.4">LED_12V</text>
<text x="261.6" y="104.3">GND</text>
<text x="268.8" y="105.1">CON1G$5</text>
<text x="279" y="105.1">3.5MM_12PIN</text>
<text x="280.1" y="104.3">1</text>
<text x="112.2" y="110.4">FTDI</text>
<text x="119.4" y="110.5">ICD</text>
<text x="132.1" y="108.4">RX</text>
<text x="132.1" y="110.5">TX</text>
<text x="223.8" y="112.2">270p</text>
<text x="223.8" y="108.1">C6</text>
<text x="230.3" y="108.4" transform="rotate(-90 230.3 108.4)">D1</text>
<text x="232.6" y="108.4" transform="rotate(-90 232.6 108.4)">SMAJ13CA</text>
<text x="239.4" y="113.3">BAT54S</text>
<text x="244.1" y="109.9">D8</text>
<text x="251.3" y="112.6">IO</text>
<text x="251.3" y="108.4">IO</text>
<text x="253.4" y="112.6">3</text>
<text x="253.4" y="108.4">2</text>
<text x="256" y="111.1">R15</text>
<text x="260.7" y="111.1">100R</text>
<text x="268.8" y="109.2">CON1G$6</text>
<text x="268.8" y="113.3">CON1G$7</text>
<text x="279" y="109.2">3.5MM_12PIN</text>
<text x="279" y="113.3">3.5MM_12PIN</text>
<text x="280.1" y="112.6">3</text>
<text x="280.1" y="108.4">2</text>
<text x="60.2" y="116.7">RS485_B</text>
<text x="60.2" y="114.6">RS485_A</text>
<text x="132.1" y="118.7">IO2</text>
<text x="132.1" y="116.7">IO1</text>
<text x="174.4" y="118.4">C2</text>
<text x="184.7" y="118.4">C1</text>
<text x="186.3" y="114.8" transform="rotate(-90 186.3 114.8)">15k</text>
<text x="190.2" y="114.1" transform="rotate(-90 190.2 114.1)">R6</text>
<text x="192.5" y="115.1" transform="rotate(-90 192.5 115.1)">15K</text>
<text x="196.4" y="114.1" transform="rotate(-90 196.4 114.1)">R4</text>
<text x="200.3" y="118.1" transform="rotate(-90 200.3 118.1)">D2</text>
<text x="206.9" y="115.1" transform="rotate(-90 206.9 115.1)">10K</text>
<text x="210.8" y="115.1" transform="rotate(-90 210.8 115.1)">R11</text>
<text x="215.1" y="117.5" transform="rotate(-90 215.1 117.5)">1K 1%</text>
<text x="219" y="115.2" transform="rotate(-90 219 115.2)">R12</text>
<text x="243.7" y="117.9">D9</text>
<text x="256" y="115.2">R18</text>
<text x="260.5" y="115.2">100R</text>
<text x="268.8" y="117.4">CON1G$8</text>
<text x="279" y="117.4">3.5MM_12PIN</text>
<text x="280.1" y="116.7">B</text>
<text x="8.2" y="123.7">PE</text>
<text x="64.3" y="124.4">+12V</text>
<text x="132.1" y="120.8">IO3</text>
<text x="132.1" y="122.8">B1</text>
<text x="174.4" y="122.5">18p</text>
<text x="184.7" y="122.5">18p</text>
<text x="205.2" y="122.2" transform="rotate(-90 205.2 122.2)">BAT54S</text>
<text x="268.8" y="121.5">CON1G$9</text>
<text x="268.8" y="125.6">CON1G$1</text>
<text x="278.2" y="125.6">03.5MM_12PIN</text>
<text x="279" y="121.5">3.5MM_12PIN</text>
<text x="280.1" y="124.9">W</text>
<text x="280.1" y="120.8">R</text>
<text x="21.1" y="126.9">GND</text>
<text x="99.2" y="131.1">GND</text>
<text x="191.7" y="126.9">GND</text>
<text x="211.2" y="129.8">R1</text>
<text x="268.8" y="129.7">CON1G$1</text>
<text x="278.1" y="129.7">13.5MM_12PIN</text>
<text x="280.1" y="129">PP</text>
<text x="154.7" y="137.2">LED_12V</text>
<text x="206.1" y="135.2" transform="rotate(-90 206.1 135.2)">3V3</text>
<text x="211.2" y="133.7">31K6</text>
<text x="268.8" y="133.8">CON1G$1</text>
<text x="278.2" y="133.8">23.5MM_12PIN</text>
<text x="280.1" y="133.1">CP</text>
<text x="4.7" y="139.3">Contactor 230VAC</text>
<text x="62.2" y="141.3">GND</text>
<text x="206.5" y="140.7" transform="rotate(-90 206.5 140.7)">D3</text>
<text x="261.2" y="142.8">GND</text>
<text x="274.9" y="142.9">P1</text>
<text x="8.8" y="147.5">N</text>
<text x="21.9" y="144.4" transform="rotate(-90 21.9 144.4)">M1</text>
<text x="28.2" y="147.3" transform="rotate(-90 28.2 147.3)">V275LA20AP</text>
<text x="200.8" y="148.5" transform="rotate(-90 200.8 148.5)">R16</text>
<text x="204.6" y="148.5" transform="rotate(-90 204.6 148.5)">10K</text>
<text x="211.3" y="144.8" transform="rotate(-90 211.3 144.8)">BAT54S</text>
<text x="263.6" y="147.5">12V_FUSED</text>
<text x="4.7" y="151.2">230V AC</text>
<text x="8.6" y="154.3">L1</text>
<text x="21.8" y="152.7">T1.25A</text>
<text x="88.9" y="155.7">GND</text>
<text x="140.7" y="152.4" transform="rotate(-90 140.7 152.4)">R13</text>
<text x="145.2" y="152.2" transform="rotate(-90 145.2 152.2)">10K</text>
<text x="199.9" y="155.7">GND</text>
<text x="263.6" y="151.6">IO3</text>
<text x="274.9" y="155.7">B4B-PH-K</text>
<text x="25.9" y="156.2">F1</text>
<text x="100.2" y="160.4">100R</text>
<text x="100.2" y="156.6">R10</text>
<text x="148.5" y="159.8">GND</text>
<text x="175.3" y="159.3">+12V</text>
<text x="140.3" y="165.5">+12V</text>
<text x="178.3" y="164.8">R20</text>
<text x="186.6" y="164.8">R14</text>
<text x="203.2" y="167.7">C13</text>
<text x="43.7" y="173.7">+12V</text>
<text x="84.5" y="170.9" transform="rotate(-90 84.5 170.9)">C4</text>
<text x="88.6" y="170.9" transform="rotate(-90 88.6 170.9)">100n</text>
<text x="139.5" y="173.9">C21</text>
<text x="178.3" y="168.7">100R</text>
<text x="178.3" y="170.9">R21</text>
<text x="186.6" y="168.7">100R</text>
<text x="186.6" y="170.9">R19</text>
<text x="203.2" y="171.8">100n</text>
<text x="74.6" y="174.2">IC1</text>
<text x="95.1" y="177.3">L1</text>
<text x="113.6" y="174.2" transform="rotate(-90 113.6 174.2)">3V3</text>
<text x="139.5" y="178">100n</text>
<text x="178.3" y="174.8">100R</text>
<text x="186.6" y="174.8">100R</text>
<text x="194.7" y="177.9">C14</text>
<text x="199.9" y="176.3">GND</text>
<text x="241.4" y="177.7" transform="rotate(-90 241.4 177.7)">D4</text>
<text x="249.7" y="177.7" transform="rotate(-90 249.7 177.7)">D5</text>
<text x="95.1" y="181.4">2.2uH</text>
<text x="104.1" y="184.1" transform="rotate(-90 104.1 184.1)">31K6</text>
<text x="108" y="183.1" transform="rotate(-90 108 183.1)">R17</text>
<text x="111" y="185.9">C7</text>
<text x="116.1" y="185.9">C15</text>
<text x="135.4" y="182.1">C9</text>
<text x="169.4" y="184.2">-12V</text>
<text x="246.3" y="181.8" transform="rotate(-90 246.3 181.8)">BAT54S</text>
<text x="254.5" y="181.8" transform="rotate(-90 254.5 181.8)">BAT54S</text>
<text x="34.7" y="186.2">C22</text>
<text x="40.8" y="186.2">C20</text>
<text x="47" y="186.2">C18</text>
<text x="53.2" y="186.2">C16</text>
<text x="58.7" y="191.4">100n</text>
<text x="59.3" y="186.2">C17</text>
<text x="64.3" y="190.6">AOZ1280CI</text>
<text x="93.8" y="186.3" transform="rotate(-90 93.8 186.3)">10CEH</text>
<text x="130.7" y="187.3">10u16v</text>
<text x="168.3" y="190.3">C12</text>
<text x="191.3" y="187.7" transform="rotate(-90 191.3 187.7)">10000u 16V</text>
<text x="32.3" y="195.6" transform="rotate(-90 32.3 195.6)">10u16v</text>
<text x="38.5" y="195.6" transform="rotate(-90 38.5 195.6)">10u16v</text>
<text x="44.6" y="195.8" transform="rotate(-90 44.6 195.8)">10u16v</text>
<text x="50.8" y="195.6" transform="rotate(-90 50.8 195.6)">10u16v</text>
<text x="89.5" y="194.6" transform="rotate(-90 89.5 194.6)">D6</text>
<text x="93.8" y="194.6" transform="rotate(-90 93.8 194.6)">PMEG40</text>
<text x="104.1" y="193.2" transform="rotate(-90 104.1 193.2)">10K</text>
<text x="108" y="192.2" transform="rotate(-90 108 192.2)">R9</text>
<text x="113" y="195.2" transform="rotate(-90 113 195.2)">10u16v</text>
<text x="119.1" y="195.2" transform="rotate(-90 119.1 195.2)">10u16v</text>
<text x="163.5" y="195.5">10u16v</text>
<text x="60.2" y="203">GND</text>
<text x="136.2" y="200.9">GND</text>
<text x="206.1" y="200.9">GND</text>
</g>
<g font-size="2.3" fill="#008000">
<text x="183.5" y="50.9">Temperature sensor</text>
<text x="66.3" y="143.4">Solid State Relay</text>
<text x="216.4" y="161.9">Actuator Driver</text>
<text x="148.5" y="168">Voltage inverter</text>
</g>
<g font-size="1.9" fill="#808080">
<text x="257.7" y="13.6">10</text>
<text x="258.7" y="17.7">9</text>
<text x="263.5" y="14.5">P$10</text>
<text x="258.7" y="21.8">8</text>
<text x="263.5" y="22.8">P$8</text>
<text x="263.5" y="18.6">P$9</text>
<text x="258.7" y="26">7</text>
<text x="263.5" y="26.9">P$7</text>
<text x="258.7" y="34.2">5</text>
<text x="258.7" y="30.1">6</text>
<text x="263.5" y="35.1">P$5</text>
<text x="263.5" y="31">P$6</text>
<text x="258.7" y="38.3">4</text>
<text x="263.5" y="39.2">P$4</text>
<text x="258.7" y="46.5">2</text>
<text x="258.7" y="42.4">3</text>
<text x="263.5" y="47.4">P$2</text>
<text x="263.5" y="43.3">P$3</text>
<text x="258.7" y="50.6">1</text>
<text x="263.5" y="51.5">P$1</text>
<text x="182.2" y="56.8">2</text>
<text x="185.4" y="57.7">VO</text>
<text x="190.6" y="57.7">+VS</text>
<text x="196.1" y="56.8">1</text>
<text x="187.6" y="60.4">GND</text>
<text x="189.3" y="62.4" transform="rotate(-90 189.3 62.4)">3</text>
<text x="214" y="77.8" transform="rotate(-90 214 77.8)">8</text>
<text x="208.9" y="81.4">7</text>
<text x="218.7" y="79.4">6</text>
<text x="218.7" y="83.5">5</text>
<text x="142.6" y="89.7">18</text>
<text x="168.9" y="89.7">20</text>
<text x="214" y="86.7" transform="rotate(-90 214 86.7)">4</text>
<text x="113.4" y="95.8">6</text>
<text x="119.6" y="95.8">1</text>
<text x="142.6" y="91.7">17</text>
<text x="142.6" y="93.8">16</text>
<text x="142.6" y="95.8">15</text>
<text x="148.4" y="90.6">RC7</text>
<text x="148.4" y="92.6">RC6</text>
<text x="148.4" y="94.7">RC5</text>
<text x="159.6" y="94.7">MCLR*</text>
<text x="161.5" y="90.6">VDD</text>
<text x="168.9" y="93.8">1</text>
<text x="200.7" y="95.8">3</text>
<text x="113.4" y="102">3</text>
<text x="113.4" y="99.9">4</text>
<text x="113.4" y="97.9">5</text>
<text x="119.6" y="97.9">2</text>
<text x="119.6" y="99.9">3</text>
<text x="119.6" y="102">4</text>
<text x="142.6" y="97.9">14</text>
<text x="142.6" y="99.9">13</text>
<text x="142.6" y="102">12</text>
<text x="148.4" y="96.7">RC4</text>
<text x="148.4" y="98.8">RC3</text>
<text x="148.4" y="100.8">RC2</text>
<text x="161.8" y="98.8">RA0</text>
<text x="161.8" y="100.8">RA1</text>
<text x="168.9" y="97.9">2</text>
<text x="168.9" y="99.9">3</text>
<text x="168.9" y="102">4</text>
<text x="200.7" y="99.9">2</text>
<text x="210.5" y="97.9">1</text>
<text x="113.4" y="106.1">1</text>
<text x="113.4" y="104">2</text>
<text x="119.6" y="104">5</text>
<text x="119.6" y="106.1">6</text>
<text x="142.8" y="104">11</text>
<text x="148.4" y="102.9">RC1</text>
<text x="148.4" y="104.9">RC0</text>
<text x="161.8" y="102.9">RA2</text>
<text x="161.8" y="105">RA3</text>
<text x="161.8" y="107">RA4</text>
<text x="168.9" y="104">5</text>
<text x="168.9" y="106.1">6</text>
<text x="73.7" y="110.2">1</text>
<text x="78.5" y="111.1">RO</text>
<text x="91.6" y="111.1">VCC</text>
<text x="99" y="110.2">8</text>
<text x="142.6" y="108.2">28</text>
<text x="142.6" y="110.2">27</text>
<text x="142.6" y="112.3">26</text>
<text x="148.4" y="109.1">RB7</text>
<text x="148.4" y="111.1">RB6</text>
<text x="148.4" y="113.2">RB5</text>
<text x="161.8" y="109.1">RA5</text>
<text x="161.8" y="111.1">RA6</text>
<text x="161.8" y="113.2">RA7</text>
<text x="168.9" y="108.2">7</text>
<text x="168.9" y="110.2">10</text>
<text x="168.9" y="112.3">9</text>
<text x="172.4" y="112.3">1</text>
<text x="175.4" y="113.2">X2X</text>
<text x="177.9" y="112.7" transform="rotate(-90 177.9 112.7)">GN</text>
<text x="177.9" y="110.1" transform="rotate(-90 177.9 110.1)">D</text>
<text x="178.3" y="113.2">1</text>
<text x="181.3" y="112.3">3</text>
<text x="73.7" y="114.3">6</text>
<text x="73.7" y="116.4">7</text>
<text x="78.5" y="115.2">A</text>
<text x="78.5" y="117.3">B</text>
<text x="91.8" y="115.2">~RE</text>
<text x="92.9" y="117.3">DE</text>
<text x="93.5" y="119.3">DI</text>
<text x="99" y="114.3">2</text>
<text x="99" y="116.4">3</text>
<text x="99" y="118.4">4</text>
<text x="142.6" y="114.3">25</text>
<text x="142.6" y="116.4">24</text>
<text x="142.6" y="118.4">23</text>
<text x="148.4" y="115.2">RB4</text>
<text x="148.4" y="117.3">RB3</text>
<text x="148.4" y="119.3">RB2</text>
<text x="159.7" y="117.3">VSS_2</text>
<text x="161.6" y="119.3">VSS</text>
<text x="168.9" y="116.4">19</text>
<text x="168.9" y="118.4">8</text>
<text x="177" y="119.1" transform="rotate(-90 177 119.1)">2*2</text>
<text x="91.4" y="123.4">GND</text>
<text x="99" y="122.5">5</text>
<text x="142.6" y="120.5">22</text>
<text x="142.6" y="122.5">21</text>
<text x="148.4" y="121.4">RB1</text>
<text x="148.4" y="123.4">RB0</text>
<text x="38.8" y="128.7">1</text>
<text x="43.6" y="129.6">AC(L)</text>
<text x="51.5" y="129.6">OUT+</text>
<text x="60" y="128.7">3</text>
<text x="38.8" y="136.9">2</text>
<text x="43.6" y="137.8">AC(N)</text>
<text x="52.1" y="137.8">OUT-</text>
<text x="60" y="136.9">4</text>
<text x="147.3" y="143.1">1</text>
<text x="150.3" y="139" transform="rotate(-90 150.3 139)">3</text>
<text x="63" y="149.3">5</text>
<text x="81" y="149.3">4</text>
<text x="150.3" y="144.6" transform="rotate(-90 150.3 144.6)">2</text>
<text x="273.1" y="145.2">1</text>
<text x="273.1" y="147.2">2</text>
<text x="273.1" y="149.3">3</text>
<text x="63" y="153.4">6</text>
<text x="81" y="153.4">1</text>
<text x="81" y="151.3">3</text>
<text x="273.1" y="151.3">4</text>
<text x="63" y="159.5">8</text>
<text x="81" y="157.5">2</text>
<text x="209.4" y="171.9">6</text>
<text x="214.1" y="172.8">VDD</text>
<text x="225.1" y="172.8">OUT_B</text>
<text x="234.7" y="171.9">5</text>
<text x="234.7" y="173.9">7</text>
<text x="65.5" y="178">4</text>
<text x="70.3" y="178.9">EN</text>
<text x="72.2" y="174.4" transform="rotate(-90 72.2 174.4)">5</text>
<text x="80.4" y="174.4" transform="rotate(-90 80.4 174.4)">1</text>
<text x="80.8" y="178.9">LX</text>
<text x="86.7" y="178">6</text>
<text x="143.6" y="176">1</text>
<text x="148.4" y="176.9">BOOST VCC</text>
<text x="161.2" y="176">8</text>
<text x="209.4" y="176">2</text>
<text x="209.4" y="178">4</text>
<text x="214.1" y="176.9">IN_A</text>
<text x="214.1" y="178.9">IN_B</text>
<text x="225.1" y="174.8">OUT_A</text>
<text x="73.1" y="181.1" transform="rotate(-90 73.1 181.1)">VI</text>
<text x="81.3" y="181.5" transform="rotate(-90 81.3 181.5)">BST</text>
<text x="145.2" y="180.1">2</text>
<text x="145.2" y="184.2">3</text>
<text x="148.4" y="181">CAP+</text>
<text x="148.4" y="185.1">GND</text>
<text x="155.2" y="181">OSC</text>
<text x="157" y="185.1">LV</text>
<text x="161.2" y="184.2">6</text>
<text x="161.2" y="180.1">7</text>
<text x="209.4" y="182.1">1</text>
<text x="209.4" y="184.2">8</text>
<text x="214.1" y="183">NC_2</text>
<text x="214.1" y="185.1">NC</text>
<text x="76.3" y="191.5" transform="rotate(-90 76.3 191.5)">2</text>
<text x="77.2" y="186.7" transform="rotate(-90 77.2 186.7)">GND</text>
<text x="80.7" y="187.1">FB</text>
<text x="86.7" y="186.3">3</text>
<text x="145.2" y="188.3">4</text>
<text x="148.4" y="189.2">CAP-</text>
<text x="154.1" y="189.2">VOUT</text>
<text x="161.2" y="188.3">5</text>
<text x="209.4" y="188.3">3</text>
<text x="214.1" y="189.2">GND</text>
</g>
<g font-size="1.6" fill="#808080">
<text x="41.7" y="124.9">U$2</text>
<text x="51.9" y="124.9">VTX-214-005-112</text>
<text x="152.6" y="142.4">BSS138</text>
<text x="152.6" y="140.8">T1</text>
</g>
<text font-size="1.6" fill="#800000" x="193.3" y="178" transform="rotate(-90 193.3 178)">+</text>
<text font-size="1.3" fill="#800000" x="71" y="152">ZC</text>
<g font-size=".5" fill="#800080">
<text x="230.9" y="113.9" transform="rotate(-90 230.9 113.9)">SpiceOrder</text>
<text x="230.9" y="111.5" transform="rotate(-90 230.9 111.5)">1</text>
<text x="230.9" y="109.8" transform="rotate(-90 230.9 109.8)">SpiceOrder 2</text>
</g>
</svg>
